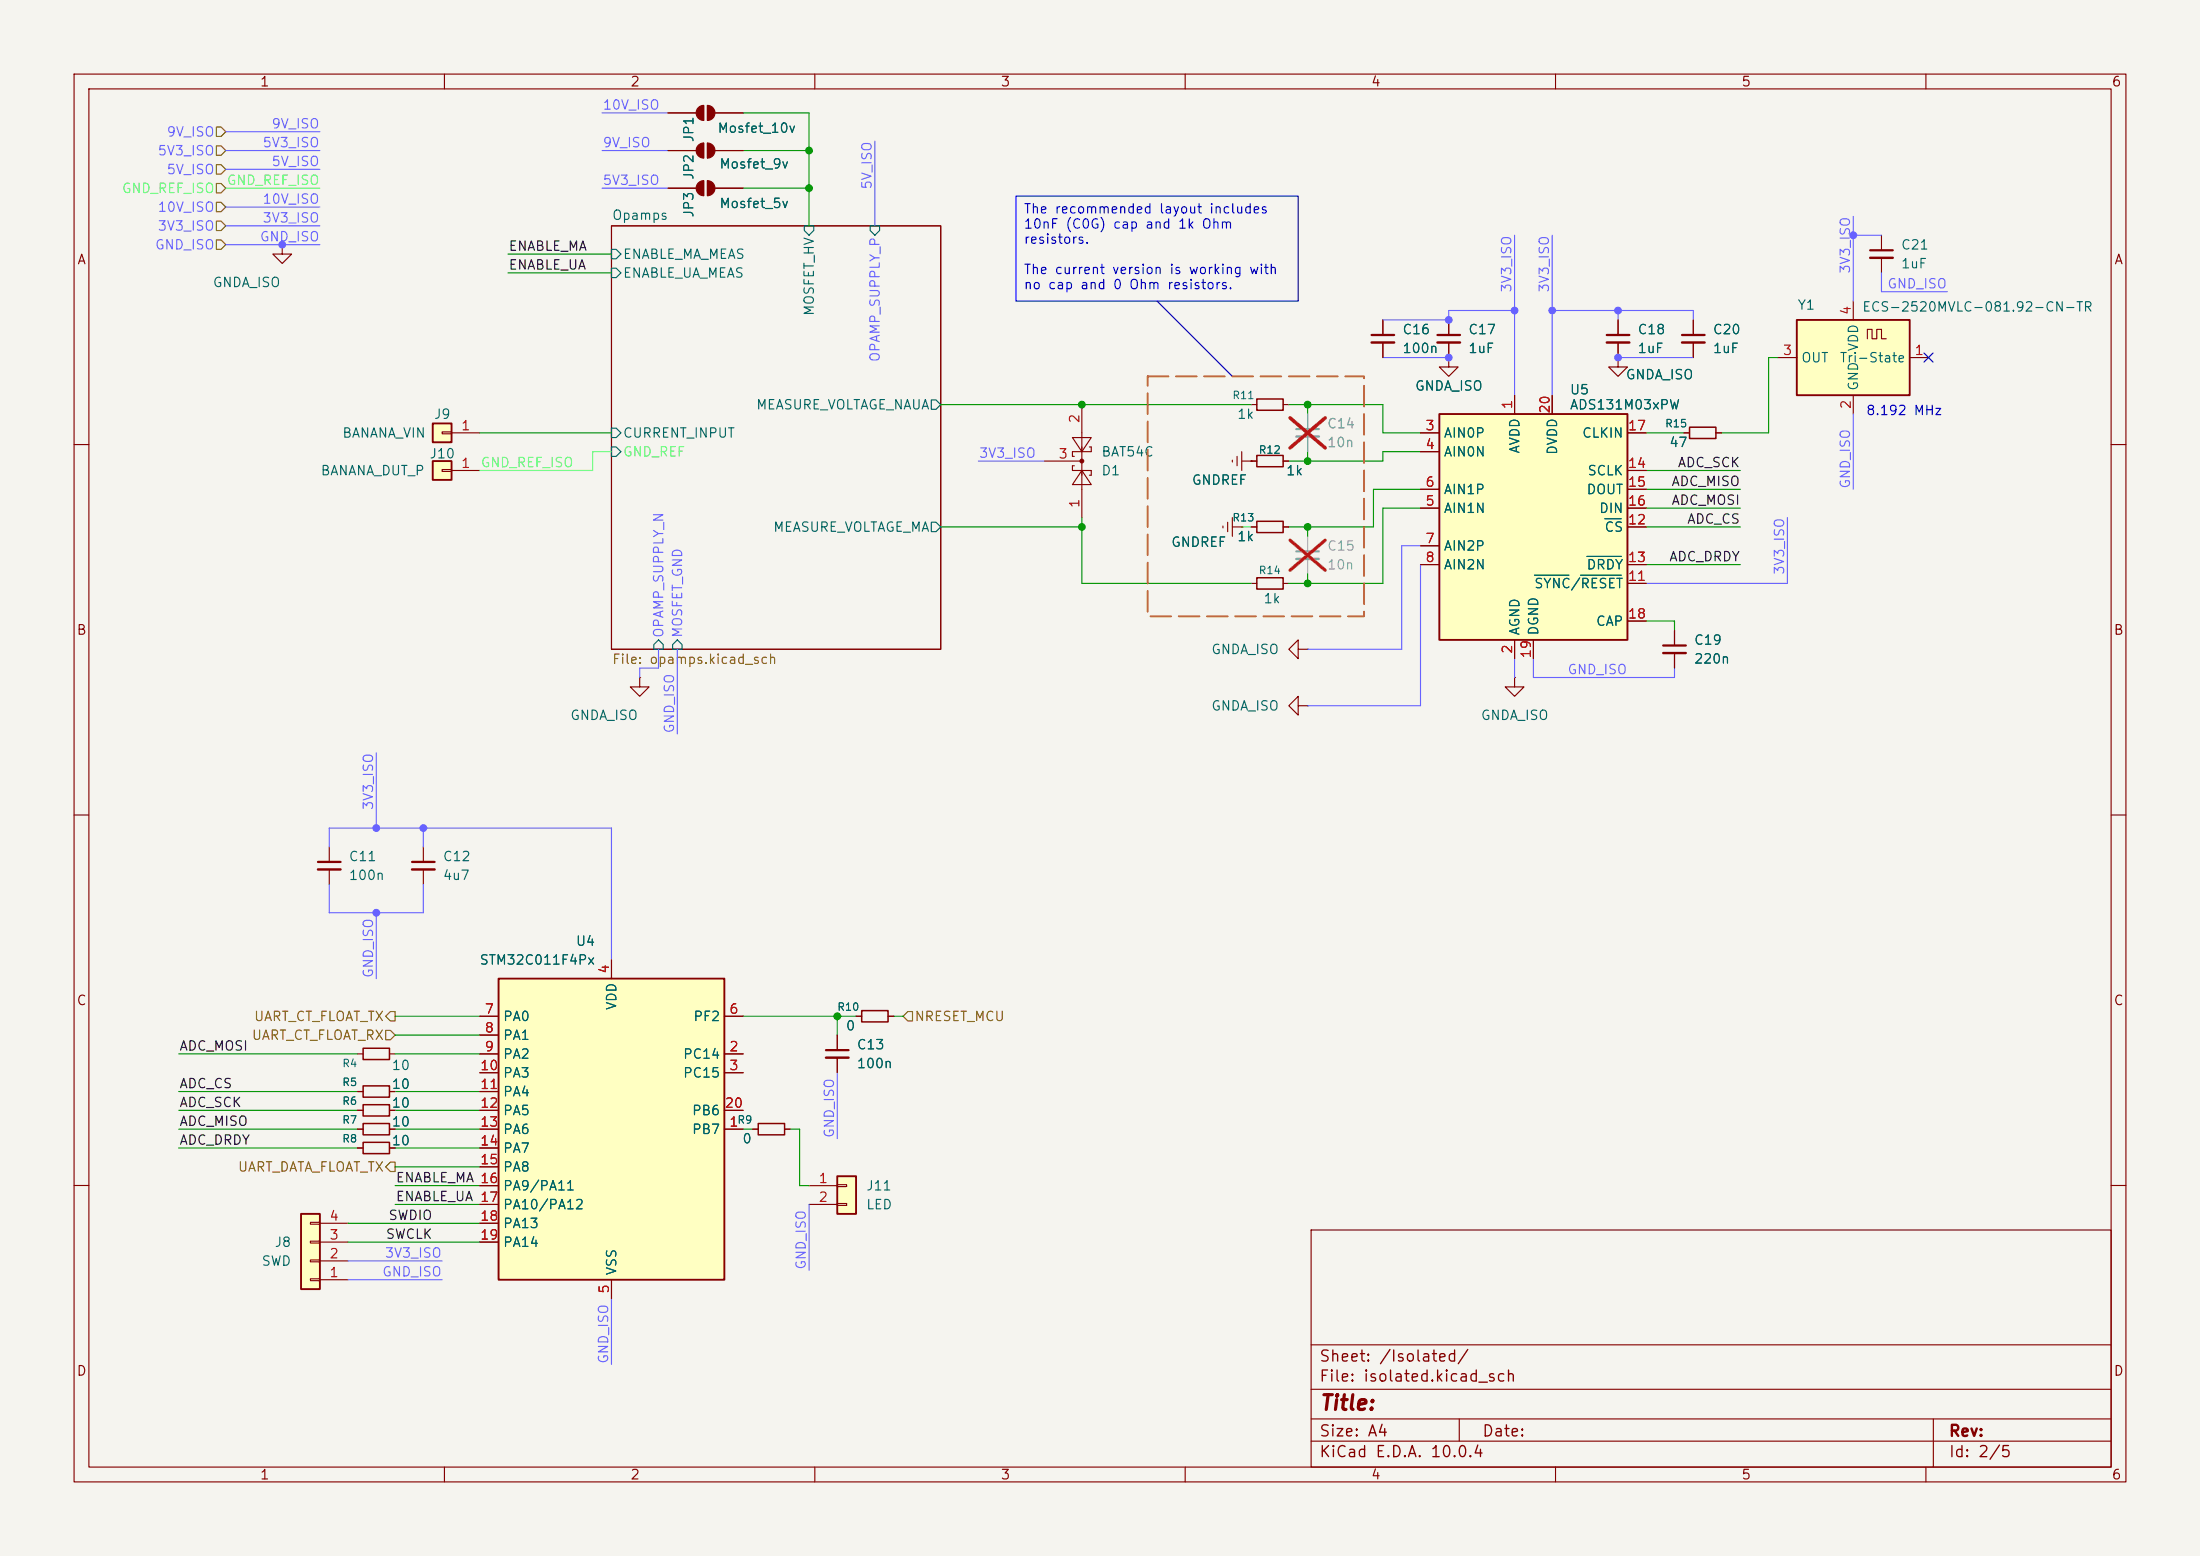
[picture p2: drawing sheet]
<svg xmlns="http://www.w3.org/2000/svg" width="297mm" height="210mm" viewBox="0 0 297 210" stroke-linecap="round" stroke-linejoin="round" font-family="sans-serif">
<path d="M0 0h297v210h-297z" fill="#f5f4ef" stroke="#f5f4ef" stroke-width=".14"/>
<g fill="none" stroke="#840000" stroke-width=".15">
<path d="M10 10h277v190h-277zM12 12h273v186h-273zM60 10v2M110 10v2M160 10v2M210 10v2M260 10v2M82.5 30.5h44.5v57.1h-44.5zM10 60h2M285 60h2M175.3 87.6v-1.2l-1.3 1.2 1.3 1.3v-1.3h1.2M176.5 87.6h.1"/>
<path d="M10 110h2M285 110h2M10 160h2M177 166h108v32h-108zM285 160h2M60 198v2M110 198v2M160 198v2M177 194.5h108M177 191.5h108M177 187.5h108M177 181.5h108"/>
<path d="M197 191.5v3M210 198v2M260 198v2M261 191.5v6.5"/>
</g>
<path d="M82.5 33.7h.7l.6 .6-.6 .6h-.7zM82.5 36.2h.7l.6 .6-.6 .7h-.7zM108.6 30.5h1.3v.6l-.7 .7-.6-.7zM117.5 30.5h1.2v.6l-.6 .7-.6-.7zM82.5 57.8h.7l.6 .6-.6 .7h-.7zM125.7 54h.7l.6 .6-.6 .6h-.7zM82.5 60.3h.7l.6 .7-.6 .6h-.7zM125.7 70.5h.7l.6 .6-.6 .7h-.7zM88.9 86.4l.6 .6v.6h-1.2v-.6zM91.4 86.4l.7 .6v.6h-1.3v-.6z" fill="none" stroke="#006464" stroke-width=".15"/>
<path d="M67.3 132.1h30.5v40.6h-30.5z" fill="#ffffc2"/>
<path d="M67.3 132.1h30.5v40.6h-30.5z" fill="none" stroke="#840000" stroke-width=".25"/>
<g fill="none" stroke="#840000" stroke-width=".15">
<path d="M44.4 114.3v2M44.4 117.3v2.1M64.8 137.2h2.5M64.8 139.7h2.5M82.5 129.5v2.6M97.8 137.2h2.5M64.8 152.4h2.5M64.8 142.2h2.5M64.8 144.8h2.5M64.8 147.3h2.5M64.8 149.9h2.5M64.8 154.9h2.5"/>
<path d="M64.8 157.5h2.5M97.8 152.4h2.5M97.8 142.2h2.5M97.8 144.8h2.5M97.8 149.9h2.5M101.6 152.4h.8M105.9 152.4h.8M64.8 160h2.5M64.8 162.6h2.5M64.8 165.1h2.5M64.8 167.6h2.5M82.5 172.7v2.6"/>
</g>
<path d="M102.4 151.6h3.5v1.6h-3.5z" fill="none" stroke="#840000" stroke-width=".2"/>
<path d="M42.9 116.3h3.1" fill="none" stroke="#840000" stroke-width=".3"/>
<path d="M42.9 117.3h3.1" fill="none" stroke="#840000" stroke-width=".33"/>
<path d="M242.6 43.2h15.2v10.1h-15.2z" fill="#ffffc2"/>
<path d="M242.6 43.2h15.2v10.1h-15.2z" fill="none" stroke="#840000" stroke-width=".25"/>
<path d="M186.7 43.2v2M186.7 46.2v2.1M228.6 43.2v2M228.6 46.2v2.1M240 48.3h2.6M250.2 40.6v2.6M250.2 53.3v2.6M252.1 45.7v-1.2h.6v1.2h.7v-1.2h.6v1.2h.6M257.8 48.3h2.5" fill="none" stroke="#840000" stroke-width=".15"/>
<path d="M185.2 45.2h3M227.1 45.2h3" fill="none" stroke="#840000" stroke-width=".3"/>
<path d="M185.2 46.2h3M227.1 46.2h3" fill="none" stroke="#840000" stroke-width=".33"/>
<path d="M40.6 163.8h2.6v10.2h-2.6z" fill="#ffffc2"/>
<path d="M40.6 163.8h2.6v10.2h-2.6z" fill="none" stroke="#840000" stroke-width=".25"/>
<g fill="none" stroke="#840000" stroke-width=".15">
<path d="M90.2 15.2h3.8M95 14.2v2.1M95 19.3v2M95.5 14.2v2.1M95.5 19.3v2M96.5 15.2h3.8M90.2 20.3h3.8M90.2 25.4h3.8M95 24.4v2M95.5 24.4v2M96.5 20.3h3.8M96.5 25.4h3.8"/>
<path d="M254 31.8v2M254 34.8v2M144.8 59.1h2.5l-1.3 1.9zM146 54.6v15.3M168.9 54.6h.8M173.2 54.6h.8M227.3 58.4h.8M231.6 58.4h.8M141 62.2h5M145 62.9h-.2v.6h2.5v.6h-.2M146 63.5l1.3 1.9h-2.5zM147.1 60.3h.2v.7h-2.5v.6h.2"/>
<path d="M165.1 71v.2M165.7 70.5v1.3M166.4 62.1v.3M166.4 69.9v2.5M166.4 71.1h1.2M167 61.6v1.3M167.6 71.1h.1M167.6 62.2h2.1M167.6 61v2.5M168.9 62.2h.1M168.9 71.1h.8M168.9 78.7h.8"/>
<path d="M173.2 62.2h.8M173.2 71.1h.8M173.2 78.7h.8M86.4 91.4v1.3h1.2l-1.2 1.3-1.3-1.3h1.3M86.4 91.4h.1M175.3 95.3v-1.3l-1.3 1.3 1.3 1.2v-1.2h1.2M176.5 95.3h.1M48.3 149.9h.7M52.6 149.9h.7M41.9 172.6h1.3v.2h-1.3zM41.9 170.1h1.3v.2h-1.3zM41.9 167.5h1.3v.3h-1.3z"/>
<path d="M41.9 165h1.3v.2h-1.3zM43.2 172.7h3.8M43.2 170.2h3.8M43.2 167.6h3.8M43.2 165.1h3.8"/>
</g>
<path d="M169.7 53.8h3.5v1.6h-3.5zM228.1 57.7h3.5v1.5h-3.5zM169.7 61.5h3.5v1.5h-3.5zM169.7 70.4h3.5v1.5h-3.5zM169.7 78h3.5v1.5h-3.5zM49 149.1h3.6v1.5h-3.6z" fill="none" stroke="#840000" stroke-width=".2"/>
<path d="M175 57.9h3.1M175 74.4h3.1" fill="none" stroke="#9c9b98" stroke-width=".3"/>
<path d="M175 58.9h3.1M175 75.4h3.1" fill="none" stroke="#9c9b98" stroke-width=".33"/>
<path d="M176.5 55.9v2M176.5 58.9v2.1M176.5 72.4v2M176.5 75.4v2.1" fill="none" stroke="#9c9b98" stroke-width=".15"/>
<path d="M174.2 56.4l4.7 4M178.9 56.4l-4.7 4M174.2 72.9l4.7 4.1M178.9 72.9l-4.7 4.1" fill="none" stroke="#e12e31" stroke-width=".46"/>
<path d="M252.5 33.8h3" fill="none" stroke="#840000" stroke-width=".3"/>
<path d="M252.5 34.8h3" fill="none" stroke="#840000" stroke-width=".33"/>
<g fill="#840000" stroke="#840000" stroke-width=".15">
<path d="M95.5 19.3a1.02 1.02 0 0 1 1 1 1.02 1.02 0 0 1-1 1z"/>
<path d="M94.3 19.6l.3-.2 .4-.1v2a1.02 1.02 0 0 1-.9-.6 1.02 1.02 0 0 1 .2-1.1z"/>
<path d="M95.5 24.4a1.02 1.02 0 0 1 1 1 1.02 1.02 0 0 1-1 1z"/>
<path d="M94.3 24.7l.3-.3h.4v2a1.02 1.02 0 0 1-.9-.6 1.02 1.02 0 0 1 .2-1.1z"/>
<path d="M95.5 14.2a1.02 1.02 0 0 1 1 1 1.02 1.02 0 0 1-1 1.1z"/>
<path d="M94.3 14.5l.3-.2 .4-.1v2.1a1.02 1.02 0 0 1-.9-.7 1.02 1.02 0 0 1 .2-1.1z"/>
<circle cx="146" cy="62.2" r=".25"/>
</g>
<path d="M58.4 62.2h2.6v2.6h-2.6z" fill="#ffffc2"/>
<path d="M58.4 62.2h2.6v2.6h-2.6z" fill="none" stroke="#840000" stroke-width=".25"/>
<path d="M59.7 63.4h1.3v.2h-1.3zM61 63.5h3.8" fill="none" stroke="#840000" stroke-width=".15"/>
<path d="M58.4 57.2h2.6v2.5h-2.6z" fill="#ffffc2"/>
<path d="M58.4 57.2h2.6v2.5h-2.6z" fill="none" stroke="#840000" stroke-width=".25"/>
<path d="M38.1 33v1.3h1.3l-1.3 1.3-1.3-1.3h1.3M38.1 33h.1M59.7 58.3h1.3v.2h-1.3zM61 58.4h3.8M195.6 48.3v1.2h1.2l-1.2 1.3-1.3-1.3h1.3M195.6 48.3h.1M218.4 48.3v1.2h-1.2l1.2 1.3 1.3-1.3h-1.3M218.4 48.3h.1M218.4 43.2v2M218.4 46.2v2.1M57.1 114.3v2M57.1 117.3v2.1" fill="none" stroke="#840000" stroke-width=".15"/>
<path d="M216.9 45.2h3.1M55.6 116.3h3.1" fill="none" stroke="#840000" stroke-width=".3"/>
<path d="M216.9 46.2h3.1M55.6 117.3h3.1" fill="none" stroke="#840000" stroke-width=".33"/>
<path d="M113 158.8h2.6v5h-2.6z" fill="#ffffc2"/>
<path d="M113 158.8h2.6v5h-2.6z" fill="none" stroke="#840000" stroke-width=".25"/>
<g fill="none" stroke="#840000" stroke-width=".15">
<path d="M195.6 43.2v2M195.6 46.2v2.1M204.5 91.4v1.3h1.2l-1.2 1.3-1.3-1.3h1.3M204.5 91.4h.1M113 139.7v2M48.3 152.4h.7M48.3 147.3h.7M48.3 154.9h.7M52.6 152.4h.7M52.6 147.3h.7M52.6 154.9h.7M113 159.9h1.3v.2h-1.3z"/>
<path d="M113 142.7v2.1M109.2 160h3.8M109.2 162.6h3.8M113 162.4h1.3v.3h-1.3z"/>
</g>
<path d="M194.1 45.2h3M111.5 141.7h3.1" fill="none" stroke="#840000" stroke-width=".3"/>
<path d="M194.1 46.2h3M111.5 142.7h3.1" fill="none" stroke="#840000" stroke-width=".33"/>
<path d="M49 151.6h3.6v1.6h-3.6zM49 146.6h3.6v1.5h-3.6zM49 154.2h3.6v1.5h-3.6z" fill="none" stroke="#840000" stroke-width=".2"/>
<path d="M194.3 55.9h25.4v30.5h-25.4z" fill="#ffffc2"/>
<path d="M194.3 55.9h25.4v30.5h-25.4z" fill="none" stroke="#840000" stroke-width=".25"/>
<g fill="none" stroke="#840000" stroke-width=".15">
<path d="M90.2 15.2h3.8M96.5 15.2h3.8M90.2 20.3h3.8M90.2 25.4h3.8M96.5 20.3h3.8M96.5 25.4h3.8M186.7 43.2v2M186.7 46.2v2.1M191.8 58.4h2.5M195.6 48.3h.1M195.6 43.2v2M195.6 46.2v2.1"/>
<path d="M204.5 53.3v2.6M209.5 53.3v2.6M218.4 48.3h.1M218.4 43.2v2M218.4 46.2v2.1M219.7 58.4h2.5M227.3 58.4h.8M228.6 43.2v2M228.6 46.2v2.1M231.6 58.4h.8M167.6 71.1h.1M168.9 62.2h.1"/>
<path d="M168.9 71.1h.8M168.9 62.2h.8M173.2 71.1h.8M173.2 62.2h.8M191.8 68.6h2.5M191.8 66h2.5M191.8 61h2.5M191.8 73.7h2.5M191.8 76.2h2.5M219.7 68.6h2.5M219.7 66h2.5M219.7 76.2h2.5"/>
<path d="M219.7 78.7h2.5M219.7 71.1h2.5M219.7 63.5h2.5M204.5 86.4v2.5M207 86.4v2.5M219.7 83.8h2.5M226.1 85.1v2M226.1 88.1v2.1M64.8 137.2h2.5M64.8 139.7h2.5M82.5 129.5v2.6M97.8 137.2h2.5"/>
<path d="M113 139.7v2M115.6 137.2h.7M119.9 137.2h.7M48.3 142.2h.7M48.3 152.4h.7M48.3 147.3h.7M48.3 149.9h.7M48.3 154.9h.7M52.6 142.2h.7M52.6 152.4h.7M52.6 147.3h.7M52.6 149.9h.7"/>
<path d="M52.6 154.9h.7M64.8 142.2h2.5M64.8 152.4h2.5M64.8 144.8h2.5M64.8 147.3h2.5M64.8 149.9h2.5M64.8 154.9h2.5M64.8 157.5h2.5M97.8 142.2h2.5M97.8 152.4h2.5M97.8 144.8h2.5M97.8 149.9h2.5"/>
<path d="M101.6 152.4h.8M105.9 152.4h.8M113 142.7v2.1M64.8 160h2.5M64.8 162.6h2.5M64.8 165.1h2.5M64.8 167.6h2.5M82.5 172.7v2.6"/>
</g>
<path d="M207.2 77.6h4.6M213.4 77.6h5.5M214.2 75.1h4.7M216.6 70h2.3" fill="none" stroke="#006464" stroke-width=".15"/>
<path d="M224.5 87.1h3.1" fill="none" stroke="#840000" stroke-width=".3"/>
<path d="M224.5 88.1h3.1" fill="none" stroke="#840000" stroke-width=".33"/>
<path d="M116.3 136.4h3.6v1.5h-3.6zM49 141.5h3.6v1.5h-3.6z" fill="none" stroke="#840000" stroke-width=".2"/>
<path d="M29.2 17.1h.6l.7 .7-.7 .6h-.6zM29.2 19.7h.6l.7 .6-.7 .7h-.6zM29.2 29.8h.6l.7 .7-.7 .6h-.6zM29.2 27.3h.6l.7 .6-.7 .7h-.6zM29.2 22.2h.6l.7 .7-.7 .6h-.6zM29.2 24.8h.6l.7 .6-.7 .6h-.6zM29.2 32.4h.6l.7 .6-.7 .7h-.6zM52.1 139.1h.6l.6 .6-.6 .6h-.6zM52.7 136.5h.6v1.3h-.6l-.6-.6zM122.6 136.5h.6v1.3h-.6l-.7-.6zM52.7 156.8h.6v1.3h-.6l-.6-.6z" fill="none" stroke="#725600" stroke-width=".15"/>
<path d="M137.2 26.5h38.1v14.1h-38.1zM156.2 40.6l10.2 10.2" fill="none" stroke="#0000c2" stroke-width=".15"/>
<g fill="none" stroke="#009600" stroke-width=".15">
<path d="M100.3 15.2h8.9v15.3M68.6 36.8h13.9M68.6 34.3h13.9M100.3 25.4h8.9M100.3 20.3h8.9M64.8 58.4h17.7M127 54.6h41.9M174 54.6h12.7v3.8h5.1M176.5 54.6v1.3M222.2 58.4h5.1M240 48.3h-1.2v10.1h-6.4M127 71.1h19"/>
<path d="M146 69.9v8.8h22.9M176.5 61v1.2M176.5 71.1v1.3M176.5 77.5v1.2M191.8 66h-6.4v5.1h-11.4M191.8 68.6h-5.1v10.1h-12.7M191.8 61h-5.1v1.2h-12.7M222.2 66h12.7M222.2 63.5h12.7M222.2 71.1h12.7M222.2 76.2h12.7M222.2 68.6h12.7"/>
<path d="M222.2 83.8h3.9v1.3M53.3 139.7h11.5M53.3 137.2h11.5M100.3 137.2h15.3M113 137.2v2.5M120.6 137.2h1.3M24.1 149.9h24.2M24.1 142.2h24.2M24.1 147.3h24.2M24.1 152.4h24.2M24.1 154.9h24.2M53.3 149.9h11.5"/>
<path d="M53.3 142.2h11.5M53.3 147.3h11.5M53.3 152.4h11.5M53.3 154.9h11.5M53.3 157.5h11.5M100.3 152.4h1.3M106.7 152.4h1.2v7.6h1.3M47 167.6h17.8M47 165.1h17.8M53.3 160h11.5M53.3 162.6h11.5"/>
</g>
<g fill="none" stroke="#6762ff" stroke-width=".15">
<path d="M30.5 17.8h12.7M81.3 15.2h8.9M118.1 19.1v11.4M30.5 20.3h12.7M30.5 27.9h12.7M30.5 30.5h12.7M30.5 33h12.7M30.5 22.9h12.7M81.3 20.3h8.9M81.3 25.4h8.9M204.5 31.8v21.5M209.5 31.8v21.5"/>
<path d="M250.2 29.2v11.4M250.2 31.8h3.8M254 36.8v2.6h8.9M186.7 48.3h8.9M204.5 41.9h-8.9v1.3h-8.9M209.5 41.9h19.1v1.3M218.4 48.3h10.2M218.4 41.9v1.3M250.2 55.9v10.1M132.1 62.2h8.9M191.8 76.2v19.1h-15.3M191.8 73.7h-2.6v13.9h-12.7"/>
<path d="M241.3 69.9v8.8h-19.1M88.9 87.6v2.6h-2.5v1.2M91.4 87.6v11.5M204.5 88.9v2.5M207 88.9v2.5h19.1v-1.2M44.4 119.4v3.8h12.7v-3.8M44.4 114.3v-2.5h38.1v17.7M50.8 101.6v10.2M57.1 111.8v2.5M50.8 123.2v8.9M113 144.8v8.9M47 172.7h12.7"/>
<path d="M47 170.2h12.7M82.5 175.3v8.9M109.2 162.6v8.9"/>
</g>
<path d="M30.5 25.4h12.7M82.5 61h-2.5v2.5h-15.2M167.6 71.1h1.3" fill="none" stroke="#52ff6e" stroke-width=".15"/>
<path d="M259.7 47.7l1.3 1.2M261 47.7l-1.3 1.2" fill="none" stroke="#000084" stroke-width=".15"/>
<path d="M154.9 50.8h29.2v32.4h-29.2z" fill="none" stroke="#c60" stroke-width=".25" stroke-dasharray="2.8 1"/>
<path d="M176.5 55.9v2M176.5 58.9v2.1" fill="none" stroke="#9c9b98" stroke-width=".15"/>
<path d="M174.2 56.4l4.7 4M178.9 56.4l-4.7 4" fill="none" stroke="#e12e31" stroke-width=".46"/>
<g fill="#6762ff" stroke="#6762ff" stroke-width=".14">
<circle cx="195.6" cy="48.3" r=".46"/>
<circle cx="218.4" cy="41.9" r=".46"/>
<circle cx="204.5" cy="41.9" r=".46"/>
<circle cx="209.5" cy="41.9" r=".46"/>
<circle cx="195.6" cy="43.2" r=".46"/>
<circle cx="57.1" cy="111.8" r=".46"/>
<circle cx="50.8" cy="111.8" r=".46"/>
<circle cx="50.8" cy="123.2" r=".46"/>
<circle cx="218.4" cy="48.3" r=".46"/>
<circle cx="250.2" cy="31.8" r=".46"/>
<circle cx="38.1" cy="33" r=".46"/>
</g>
<g fill="#009600" stroke="#009600" stroke-width=".14">
<circle cx="146" cy="54.6" r=".46"/>
<circle cx="176.5" cy="54.6" r=".46"/>
<circle cx="176.5" cy="62.2" r=".46"/>
<circle cx="109.2" cy="20.3" r=".46"/>
<circle cx="146" cy="71.1" r=".46"/>
<circle cx="109.2" cy="25.4" r=".46"/>
<circle cx="176.5" cy="78.7" r=".46"/>
<circle cx="176.5" cy="71.1" r=".46"/>
<circle cx="113" cy="137.2" r=".46"/>
</g>
<text font-size="2" fill="#840000" x="178" y="190.8">Title:</text>
<g font-size="1.5" fill="#840000">
<text x="178" y="184.2">Sheet: /Isolated/</text>
<text x="178" y="186.9">File: isolated.kicad_sch</text>
<text x="178" y="197.1">KiCad E.D.A. 10.0.4</text>
<text x="178" y="194.3">Size: A4</text>
<text x="200" y="194.3">Date:</text>
<text x="263" y="194.3">Rev:</text>
<text x="263" y="197.1">Id: 2/5</text>
</g>
<g font-size="1.3" fill="#840000">
<text x="35" y="12">1</text>
<text x="85" y="12">2</text>
<text x="135" y="12">3</text>
<text x="185" y="12">4</text>
<text x="235" y="12">5</text>
<text x="285" y="12">6</text>
<text x="10.3" y="36">A</text>
<text x="285.3" y="36">A</text>
<text x="10.3" y="86">B</text>
<text x="285.3" y="86">B</text>
<text x="10.3" y="136">C</text>
<text x="285.3" y="136">C</text>
<text x="10.3" y="186">D</text>
<text x="285.3" y="186">D</text>
<text x="35" y="200">1</text>
<text x="85" y="200">2</text>
<text x="135" y="200">3</text>
<text x="185" y="200">4</text>
<text x="235" y="200">5</text>
<text x="285" y="200">6</text>
</g>
<g font-size="1.3" fill="#6762ff">
<text x="36.6" y="17.7">9V_ISO</text>
<text x="81.3" y="15.1">10V_ISO</text>
<text x="21.2" y="21.3">5V3_ISO</text>
<text x="22.4" y="18.8">9V_ISO</text>
<text x="22.4" y="23.8">5V_ISO</text>
<text x="35.4" y="20.2">5V3_ISO</text>
<text x="36.6" y="22.7">5V_ISO</text>
<text x="81.3" y="20.2">9V_ISO</text>
<text x="21.2" y="28.9">10V_ISO</text>
<text x="35.4" y="27.8">10V_ISO</text>
<text x="81.3" y="25.3">5V3_ISO</text>
<text x="118" y="25.7" transform="rotate(-90 118 25.7)">5V_ISO</text>
<text x="20.8" y="34">GND_ISO</text>
<text x="21.2" y="31.5">3V3_ISO</text>
<text x="35" y="32.9">GND_ISO</text>
<text x="35.4" y="30.4">3V3_ISO</text>
<text x="204.3" y="39.6" transform="rotate(-90 204.3 39.6)">3V3_ISO</text>
<text x="209.4" y="39.6" transform="rotate(-90 209.4 39.6)">3V3_ISO</text>
<text x="250.1" y="37" transform="rotate(-90 250.1 37)">3V3_ISO</text>
<text x="254.7" y="39.2">GND_ISO</text>
<text x="119.1" y="49" transform="rotate(-90 119.1 49)">OPAMP_SUPPLY_P</text>
<text x="132.1" y="62.1">3V3_ISO</text>
<text x="250.1" y="66" transform="rotate(-90 250.1 66)">GND_ISO</text>
<text x="241.2" y="77.7" transform="rotate(-90 241.2 77.7)">3V3_ISO</text>
<text x="89.9" y="86.2" transform="rotate(-90 89.9 86.2)">OPAMP_SUPPLY_N</text>
<text x="92.4" y="86.2" transform="rotate(-90 92.4 86.2)">MOSFET_GND</text>
<text x="211.5" y="91.3">GND_ISO</text>
<text x="91.3" y="99.1" transform="rotate(-90 91.3 99.1)">GND_ISO</text>
<text x="50.7" y="109.4" transform="rotate(-90 50.7 109.4)">3V3_ISO</text>
<text x="50.7" y="132.1" transform="rotate(-90 50.7 132.1)">GND_ISO</text>
<text x="112.9" y="153.7" transform="rotate(-90 112.9 153.7)">GND_ISO</text>
<text x="51.5" y="172.6">GND_ISO</text>
<text x="51.9" y="170.1">3V3_ISO</text>
<text x="109.1" y="171.5" transform="rotate(-90 109.1 171.5)">GND_ISO</text>
<text x="82.4" y="184.2" transform="rotate(-90 82.4 184.2)">GND_ISO</text>
</g>
<g font-size="1.3" fill="#006464">
<text x="93.9" y="19.3" transform="rotate(-90 93.9 19.3)">JP1</text>
<text x="96.8" y="18.2">Mosfet_10v</text>
<text x="97" y="23.1">Mosfet_9v</text>
<text x="82.5" y="30">Opamps</text>
<text x="93.9" y="29.5" transform="rotate(-90 93.9 29.5)">JP3</text>
<text x="93.9" y="24.4" transform="rotate(-90 93.9 24.4)">JP2</text>
<text x="97" y="28.4">Mosfet_5v</text>
<text x="84" y="35.3">ENABLE_MA_MEAS</text>
<text x="256.5" y="34">C21</text>
<text x="28.6" y="39.1">GNDA_ISO</text>
<text x="84" y="37.8">ENABLE_UA_MEAS</text>
<text x="256.5" y="36.5">1uF</text>
<text x="110.2" y="42.7" transform="rotate(-90 110.2 42.7)">MOSFET_HV</text>
<text x="189.2" y="48">100n</text>
<text x="189.2" y="45.4">C16</text>
<text x="198.1" y="48">1uF</text>
<text x="198.1" y="45.4">C17</text>
<text x="221" y="48">1uF</text>
<text x="221" y="45.4">C18</text>
<text x="231.1" y="48">1uF</text>
<text x="231.1" y="45.4">C20</text>
<text x="242.6" y="42.1">Y1</text>
<text x="251.2" y="47.5" transform="rotate(-90 251.2 47.5)">VDD</text>
<text x="251.3" y="42.4">ECS-2520MVLC-081.92-CN-TR</text>
<text x="190.9" y="53">GNDA_ISO</text>
<text x="211.8" y="53.5">U5</text>
<text x="219.4" y="51.5">GNDA_ISO</text>
<text x="243.1" y="49.2">OUT</text>
<text x="248.3" y="49.2">Tri-State</text>
<text x="251.2" y="52.8" transform="rotate(-90 251.2 52.8)">GND</text>
<text x="46.1" y="59.4">BANANA_VIN</text>
<text x="58.5" y="56.9">J9</text>
<text x="84" y="59.4">CURRENT_INPUT</text>
<text x="102" y="55.6">MEASURE_VOLTAGE_NAUA</text>
<text x="166.9" y="56.9">1k</text>
<text x="194.8" y="59.4">AIN0P</text>
<text x="211.8" y="55.6">ADS131M03xPW</text>
<text x="213.5" y="59.4">CLKIN</text>
<text x="43.2" y="64.5">BANANA_DUT_P</text>
<text x="57.9" y="62.2">J10</text>
<text x="148.6" y="64.5">D1</text>
<text x="148.6" y="61.9">BAT54C</text>
<text x="160.8" y="65.7">GNDREF</text>
<text x="173.5" y="64.5">1k</text>
<text x="194.8" y="61.9">AIN0N</text>
<text x="205.4" y="61.3" transform="rotate(-90 205.4 61.3)">AVDD</text>
<text x="210.5" y="61.5" transform="rotate(-90 210.5 61.5)">DVDD</text>
<text x="214.2" y="64.5">SCLK</text>
<text x="225.3" y="60.7">47</text>
<text x="194.8" y="69.6">AIN1N</text>
<text x="194.8" y="67">AIN1P</text>
<text x="214.1" y="67">DOUT</text>
<text x="215.8" y="69.6">DIN</text>
<text x="104.3" y="72.1">MEASURE_VOLTAGE_MA</text>
<text x="158" y="74.1">GNDREF</text>
<text x="166.9" y="73.4">1k</text>
<text x="194.8" y="74.6">AIN2P</text>
<text x="194.8" y="77.2">AIN2N</text>
<text x="214.1" y="77.2">DRDY</text>
<text x="216.5" y="72.1">CS</text>
<text x="170.5" y="81.7">1k</text>
<text x="207" y="79.7">SYNC/RESET</text>
<text x="163.4" y="88.6">GNDA_ISO</text>
<text x="205.4" y="85.9" transform="rotate(-90 205.4 85.9)">AGND</text>
<text x="208" y="85.9" transform="rotate(-90 208 85.9)">DGND</text>
<text x="215.4" y="84.8">CAP</text>
<text x="228.6" y="89.9">220n</text>
<text x="228.6" y="87.3">C19</text>
<text x="76.9" y="97.5">GNDA_ISO</text>
<text x="163.4" y="96.2">GNDA_ISO</text>
<text x="199.8" y="97.5">GNDA_ISO</text>
<text x="47" y="119.1">100n</text>
<text x="47" y="116.5">C11</text>
<text x="59.7" y="116.5">C12</text>
<text x="59.7" y="119.1">4u7</text>
<text x="64.7" y="130.5">STM32C011F4Px</text>
<text x="77.7" y="128">U4</text>
<text x="83.5" y="136.4" transform="rotate(-90 83.5 136.4)">VDD</text>
<text x="67.8" y="138.1">PA0</text>
<text x="67.8" y="140.7">PA1</text>
<text x="67.8" y="143.2">PA2</text>
<text x="92.1" y="143.2">PC14</text>
<text x="93.5" y="138.1">PF2</text>
<text x="114.1" y="139.4">0</text>
<text x="115.6" y="141.9">C13</text>
<text x="52.8" y="149.8">10</text>
<text x="52.8" y="147.3">10</text>
<text x="52.8" y="144.7">10</text>
<text x="67.8" y="145.8">PA3</text>
<text x="67.8" y="148.3">PA4</text>
<text x="92.1" y="145.8">PC15</text>
<text x="115.6" y="144.5">100n</text>
<text x="52.8" y="152.4">10</text>
<text x="52.8" y="154.9">10</text>
<text x="67.8" y="150.8">PA5</text>
<text x="67.8" y="153.4">PA6</text>
<text x="67.8" y="155.9">PA7</text>
<text x="93.3" y="153.4">PB7</text>
<text x="93.3" y="150.8">PB6</text>
<text x="100.1" y="154.6">0</text>
<text x="67.8" y="158.5">PA8</text>
<text x="67.8" y="161">PA9/PA11</text>
<text x="116.8" y="161">J11</text>
<text x="67.8" y="163.5">PA10/PA12</text>
<text x="67.8" y="166.1">PA13</text>
<text x="116.8" y="163.5">LED</text>
<text x="35.2" y="171.2">SWD</text>
<text x="37" y="168.6">J8</text>
<text x="67.8" y="168.6">PA14</text>
<text x="83.5" y="172.2" transform="rotate(-90 83.5 172.2)">VSS</text>
</g>
<g font-size="1.3" fill="#52ff6e">
<text x="16.4" y="26.4">GND_REF_ISO</text>
<text x="30.5" y="25.3">GND_REF_ISO</text>
<text x="64.8" y="63.4">GND_REF_ISO</text>
<text x="84" y="61.9">GND_REF</text>
</g>
<g font-size="1.3" fill="#0000c2">
<text x="138.1" y="29.1">The recommended layout includes</text>
<text x="138.1" y="31.2">10nF (C0G) cap and 1k Ohm</text>
<text x="138.1" y="33.2">resistors.</text>
<text x="138.1" y="37.3">The current version is working with</text>
<text x="138.1" y="39.4">no cap and 0 Ohm resistors.</text>
<text x="251.8" y="56.3">8.192 MHz</text>
</g>
<g font-size="1.3" fill="#0f0f0f">
<text x="68.6" y="34.2">ENABLE_MA</text>
<text x="68.6" y="36.7">ENABLE_UA</text>
<text x="225.6" y="65.9">ADC_MISO</text>
<text x="226.4" y="63.4">ADC_SCK</text>
<text x="225.6" y="68.5">ADC_MOSI</text>
<text x="227.7" y="71">ADC_CS</text>
<text x="225.3" y="76.1">ADC_DRDY</text>
<text x="24.1" y="142.1">ADC_MOSI</text>
<text x="24.1" y="147.2">ADC_CS</text>
<text x="24.1" y="149.7">ADC_SCK</text>
<text x="24.1" y="154.8">ADC_DRDY</text>
<text x="24.1" y="152.3">ADC_MISO</text>
<text x="53.3" y="159.9">ENABLE_MA 16</text>
<text x="52" y="167.5">SWCLK</text>
<text x="52.4" y="165">SWDIO</text>
<text x="53.3" y="162.4">ENABLE_UA 17</text>
</g>
<g font-size="1.3" fill="#a90000">
<text x="250.2" y="42.6" transform="rotate(-90 250.2 42.6)">4</text>
<text x="240.6" y="48.2">3</text>
<text x="258.4" y="48.2">1</text>
<text x="62.2" y="58.4">1</text>
<text x="146" y="57.2" transform="rotate(-90 146 57.2)">2</text>
<text x="192.3" y="58.4">3</text>
<text x="204.4" y="55.3" transform="rotate(-90 204.4 55.3)">1</text>
<text x="209.5" y="55.9" transform="rotate(-90 209.5 55.9)">20</text>
<text x="219.7" y="58.4">17</text>
<text x="250.2" y="55.3" transform="rotate(-90 250.2 55.3)">2</text>
<text x="62.2" y="63.5">1</text>
<text x="142.8" y="62.2">3</text>
<text x="192.3" y="60.9">4</text>
<text x="219.7" y="63.5">14</text>
<text x="146" y="68.7" transform="rotate(-90 146 68.7)">1</text>
<text x="192.3" y="68.6">5</text>
<text x="192.3" y="66">6</text>
<text x="219.7" y="66">15</text>
<text x="219.7" y="68.6">16</text>
<text x="219.7" y="71.1">12</text>
<text x="192.3" y="73.6">7</text>
<text x="192.3" y="76.2">8</text>
<text x="219.7" y="76.2">13</text>
<text x="219.7" y="83.8">18</text>
<text x="219.7" y="78.7">11</text>
<text x="204.4" y="88.3" transform="rotate(-90 204.4 88.3)">2</text>
<text x="207" y="88.9" transform="rotate(-90 207 88.9)">19</text>
<text x="82.5" y="131.5" transform="rotate(-90 82.5 131.5)">4</text>
<text x="65.3" y="137.1">7</text>
<text x="98.4" y="137.1">6</text>
<text x="65.3" y="139.7">8</text>
<text x="65.3" y="142.2">9</text>
<text x="98.4" y="142.2">2</text>
<text x="64.7" y="144.8">10</text>
<text x="64.7" y="147.3">11</text>
<text x="64.7" y="149.8">12</text>
<text x="97.7" y="149.8">20</text>
<text x="98.4" y="144.8">3</text>
<text x="64.7" y="152.4">13</text>
<text x="64.7" y="154.9">14</text>
<text x="98.4" y="152.4">1</text>
<text x="64.7" y="157.5">15</text>
<text x="64.7" y="160">16</text>
<text x="110.4" y="160">1</text>
<text x="44.4" y="167.6">3</text>
<text x="44.4" y="165.1">4</text>
<text x="64.7" y="165.1">18</text>
<text x="64.7" y="167.6">19</text>
<text x="64.7" y="162.5">17</text>
<text x="110.4" y="162.5">2</text>
<text x="44.4" y="172.7">1</text>
<text x="44.4" y="170.2">2</text>
<text x="82.5" y="174.7" transform="rotate(-90 82.5 174.7)">5</text>
</g>
<g font-size="1.3" fill="#939391">
<text x="179.1" y="58.1">C14</text>
<text x="179.1" y="60.7">10n</text>
<text x="179.1" y="74.6">C15</text>
<text x="179.1" y="77.2">10n</text>
</g>
<g font-size="1.3" fill="#725600">
<text x="82.5" y="89.9">File: opamps.kicad_sch</text>
<text x="33.9" y="140.7">UART_CT_FLOAT_RX</text>
<text x="34.2" y="138.1">UART_CT_FLOAT_TX</text>
<text x="123.4" y="138.1">NRESET_MCU</text>
<text x="32" y="158.5">UART_DATA_FLOAT_TX</text>
</g>
<g font-size="1" fill="#006464">
<text x="166.3" y="54.1">R11</text>
<text x="224.7" y="57.9">R15</text>
<text x="169.8" y="61.5">R12</text>
<text x="166.3" y="70.6">R13</text>
<text x="169.8" y="77.7">R14</text>
<text x="113" y="136.7">R10</text>
<text x="46.1" y="149.4">R6</text>
<text x="46.1" y="146.8">R5</text>
<text x="46.1" y="144.3">R4</text>
<text x="46.1" y="151.9">R7</text>
<text x="46.1" y="154.4">R8</text>
<text x="99.5" y="151.9">R9</text>
</g>
</svg>
